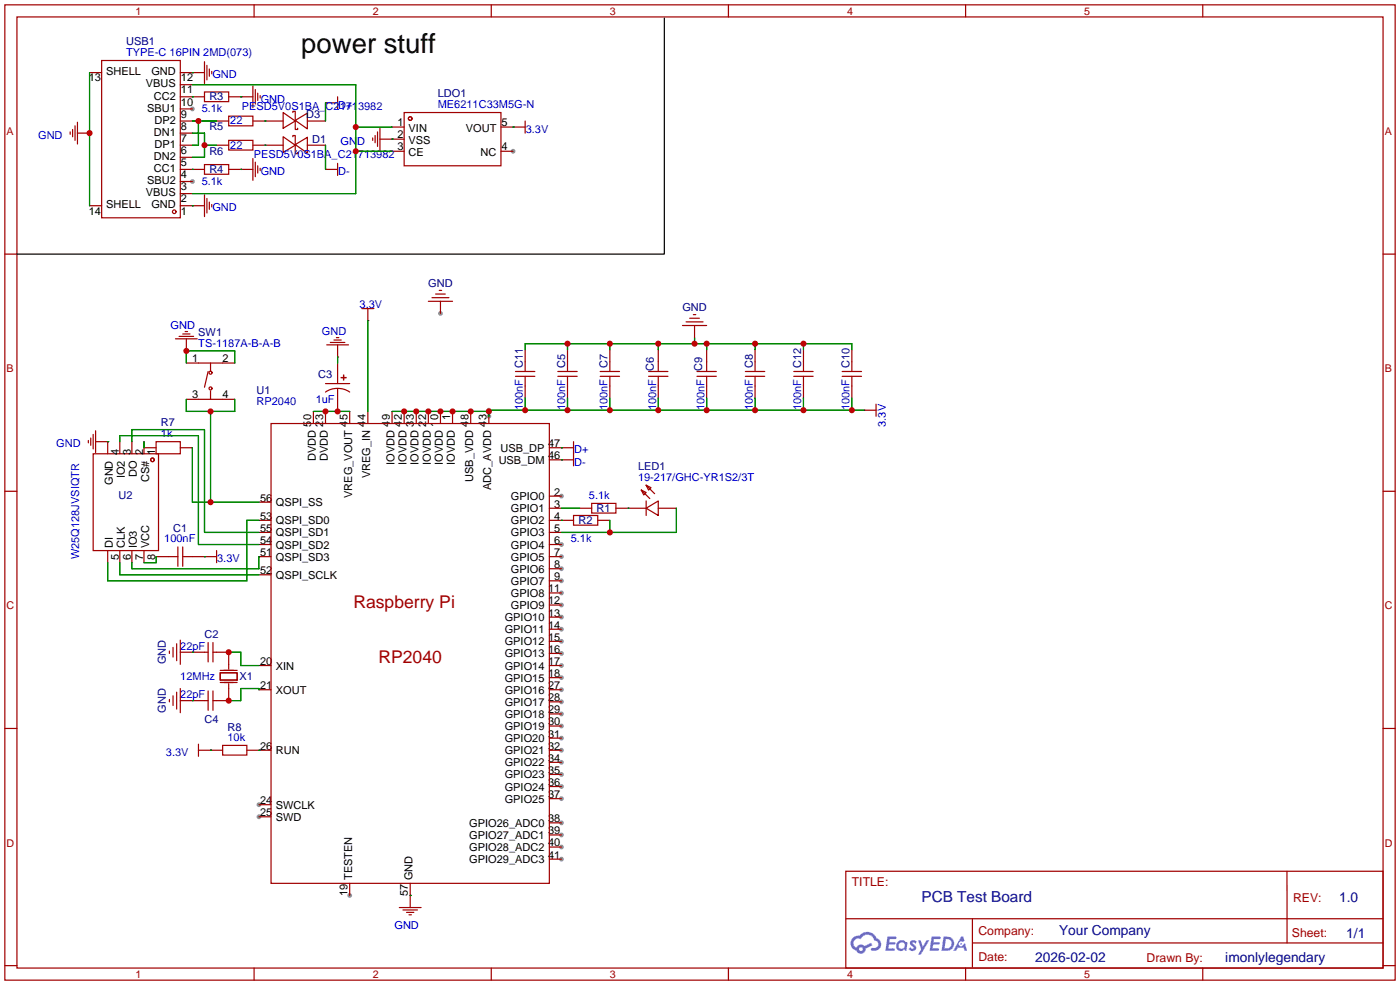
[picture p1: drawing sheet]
<svg xmlns="http://www.w3.org/2000/svg" width="294mm" height="207mm" viewBox="0 0 294 207" stroke-linecap="round" stroke-linejoin="round" font-family="sans-serif">
<g fill="#999">
<circle cx="117.9" cy="121.9" r=".51"/>
<circle cx="117.9" cy="119.4" r=".51"/>
<circle cx="117.9" cy="116.8" r=".51"/>
<circle cx="117.9" cy="114.3" r=".51"/>
<circle cx="117.9" cy="180.3" r=".51"/>
<circle cx="117.9" cy="177.8" r=".51"/>
<circle cx="117.9" cy="175.3" r=".51"/>
<circle cx="117.9" cy="172.7" r=".51"/>
<circle cx="117.9" cy="167.6" r=".51"/>
<circle cx="117.9" cy="165.1" r=".51"/>
<circle cx="117.9" cy="162.6" r=".51"/>
<circle cx="117.9" cy="160" r=".51"/>
<circle cx="117.9" cy="157.5" r=".51"/>
<circle cx="117.9" cy="154.9" r=".51"/>
<circle cx="117.9" cy="152.4" r=".51"/>
<circle cx="117.9" cy="149.9" r=".51"/>
<circle cx="117.9" cy="147.3" r=".51"/>
<circle cx="117.9" cy="144.8" r=".51"/>
<circle cx="54.4" cy="171.5" r=".51"/>
<circle cx="54.4" cy="168.9" r=".51"/>
<circle cx="117.9" cy="104.1" r=".51"/>
<circle cx="73.4" cy="188" r=".51"/>
<circle cx="117.9" cy="142.2" r=".51"/>
<circle cx="117.9" cy="139.7" r=".51"/>
<circle cx="117.9" cy="137.2" r=".51"/>
<circle cx="117.9" cy="134.6" r=".51"/>
<circle cx="117.9" cy="132.1" r=".51"/>
<circle cx="117.9" cy="129.5" r=".51"/>
<circle cx="117.9" cy="127" r=".51"/>
<circle cx="117.9" cy="124.5" r=".51"/>
<circle cx="40.4" cy="38.1" r=".51"/>
<circle cx="40.4" cy="22.9" r=".51"/>
<circle cx="107.7" cy="31.8" r=".51"/>
<circle cx="92.5" cy="65.8" r=".51"/>
<circle cx="102.6" cy="87.4" r=".51"/>
<circle cx="102.6" cy="86.1" r=".51"/>
</g>
<g fill="none" stroke="#a10000" stroke-width=".25">
<path d="M1 1h291.9v204.7h-291.9zM3.6 3.6h286.7v199.6h-286.7zM53.3 1v2.6M103.1 1v2.6M152.9 1v2.6M202.7 1v2.6M252.5 1v2.6M1 53.3h2.6M290.3 53.3h2.6M1 103.1h2.6M290.3 103.1h2.6M1 152.9h2.6"/>
<path d="M290.3 152.9h2.6M177.5 182.9h112.8v20.3h-112.8zM177.6 192.8h112.6M204.1 197.9h86.1M204.1 192.8v10.2M270.2 182.9v15M1 202.7h2.6M53.3 203.2v2.5M103.1 203.2v2.5M152.9 203.2v2.5M202.7 203.2v2.5M252.5 203.2v2.5"/>
<path d="M290.3 202.7h2.6"/>
</g>
<g fill="#5487ff">
<path d="M191.2 197.5l.5-.2 .4 .1 .3 .3-.2 .4a.33 .33 0 0 0-.3-.3 .33 .33 0 0 0-.4 .1l.1 .1a.86 .86 0 0 1 .7 .7 .86 .86 0 0 1-.3 .8l-.7 .1-.6-.4 .4-.4 .5 .3 .2-.1v-.2a.88 .88 0 0 1-.6-1.3z"/>
<path d="M192.7 197.4h.6l.4 1.3 .8-1.3h.6l-1.8 3h-.6l.6-1.1z"/>
<path d="M186.3 196.6h1.6l.3 .1-.1 .4h-1.3l-.1 .6h1.1l.2 .3-.3 .3h-1.1l-.1 .8h1.2l.1 .2-.1 .2-1.8 .1z"/>
<path d="M195.6 196.6h1.6l.2 .1v.4h-1.3l-.1 .6h1.1l.2 .3-.3 .3h-1.1l-.1 .8h1.2l.1 .2-.1 .2-1.9 .1z"/>
<path d="M201.7 196.6h.5l.3 .9-.5 .2a.5 .5 0 0 0-.7 .2 .5 .5 0 0 0 .3 .7 .5 .5 0 0 0 .6-.4l.4-.2 .4 1.6h-.6l-.1-.7h-1.2l-.4 .7h-.6z"/>
<path d="M198 196.6l-.4 3h1a1.51 1.51 0 0 0 1.7-1.5 1.51 1.51 0 0 0-1.8-1.5zM198.6 197.1a1.02 1.02 0 0 1 1.1 1.2 1.02 1.02 0 0 1-1.4 .8z"/>
<path d="M188.5 197.6a1.11 1.11 0 0 0-.3 1.6 1.11 1.11 0 0 0 1.6 .2l.5 .2 .2-1.7-.4-.2a1.02 1.02 0 0 0-1.6-.1zM188.6 198.5a.67 .67 0 0 1 1.3 0 .67 .67 0 0 1-1.3 0z"/>
<path d="M179 196.9a1.58 1.58 0 0 0 .8 2.6 1.01 1.01 0 0 0 1.1 .7 1.01 1.01 0 0 0 .8-1.1l1.4-.7-.3-.5-1.3 .7a1.03 1.03 0 0 0-1.7 .3 1 1 0 0 1-.5-1.4 1 1 0 0 1 1.4-.3 1.49 1.49 0 0 1 1.5-1 1.49 1.49 0 0 1 1.4 1.2 .82 .82 0 0 1 .7 1.1 .82 .82 0 0 1-1.2 .5l-.3 .1v.3a1.4 1.4 0 0 0 2-.6 1.4 1.4 0 0 0-.8-1.9 2.19 2.19 0 0 0-3.7-.5l-.8 .1zM180.3 199.2a.4 .4 0 0 1 .8 0 .4 .4 0 0 1-.8 0z"/>
<circle cx="201.8" cy="198.1" r=".19"/>
</g>
<g fill="none" stroke="#a10000" stroke-width=".25">
<path d="M18.8 15.2h2.5M21.3 12.7h16.5v33h-16.5zM37.8 17.8h2.6M37.8 15.2h5.1M40.4 15.2h.1M42.9 19.3h5.1v2h-5.1zM42.9 13v4.5M43.4 13.7v3.1M43.9 14.5v1.5M44.4 15v.5M53.1 18v4.6M53.6 18.8v3"/>
<path d="M54.1 19.6v1.5M14.7 27.7v.5M15.2 27.2v1.5M15.7 26.4v3.1M16.3 27.9h2.5M16.3 25.7v4.5M18.8 27.9h.1M37.8 38.1h2.6M37.8 35.6h5.1M37.8 33h2.6M37.8 30.5h2.6M37.8 27.9h2.6"/>
<path d="M37.8 25.4h2.6M37.8 22.9h2.6M37.8 20.3h5.1M42.9 34.5h5.1v2.1h-5.1zM45.5 30.5h2.5M45.5 25.4h2.5M48 24.4h5.1v2h-5.1zM48 29.5h5.1v2h-5.1zM48 35.6h5.1M48 20.3h5.1M50.5 20.3h.1M50.5 35.6h.1"/>
<path d="M53.1 30.5h6.3M53.1 25.4h6.3M53.1 33.3v4.5M53.6 34v3.1M54.1 34.8v1.5M54.6 20.1v.5M54.6 35.3v.5M59.4 23.6l2.6 1.8-2.6 1.5zM59.4 28.7l2.6 1.8-2.6 1.5zM61.5 23.6v-.2h.5v3.8h.5v-.3M61.5 28.7v-.3h.5v3.9h.5v-.3M62 25.3l2.5-1.6v3.4z"/>
<path d="M62 30.4l2.5-1.6v3.3zM64.5 30.5h3.8M64.5 25.4h3.8M68.3 21.6h.1M68.3 35.6h.1M68.3 35.6h2.6M68.3 21.6h2.6M70.9 20.3v2.6M70.9 34.3v2.5M78.2 29v.5M78.7 28.4v1.6M79.2 27.7v3"/>
<path d="M79.8 29.2h5M79.8 26.9v4.6M82.3 29.2h.1M82.3 26.7h2.5M82.3 31.8h2.5M84.8 23.6h20.4v11.2h-20.4zM105.2 26.7h5M105.2 31.8h2.5M107.7 26.7h.1M110.2 25.4v2.5M18.8 43.2h2.5M37.8 43.2h5.1"/>
<path d="M37.8 40.6h2.6M40.4 43.2h.1M42.9 40.9v4.6M43.4 41.7v3M43.9 42.4v1.5M44.4 42.9v.5M36.8 71.1h4.6M37.6 70.6h3M38.4 70.1h1.5M38.9 69.6h.5M39.1 73.7h.1M39.1 76.2h10.2"/>
<path d="M39.1 71.1v2.6M43.7 78l-.8 3.3M44.2 76.2v1.8M68.6 72.4h4.6M69.3 71.9h3.1M70.1 71.4h1.5M70.6 70.9h.5M70.9 74.9h.1M70.9 72.4v2.5M70.9 76.2v4.3M71.6 79.2l1 .1zM72.1 78.7v1.1z"/>
<path d="M75.9 64.8h2.6M77.2 67.3h.1M77.2 64.8v2.5M89.9 63.2h5.1M90.7 62.5h3.5M91.4 61.7h2.1M92.2 61h.5M92.5 63.2v2.6M108.2 79h4.1M108.2 78h4.1M110.2 73.4v4.6M110.2 79v4.6"/>
<path d="M117.1 79h4.1M117.1 78h4.1M119.1 73.4v4.6M119.1 79v4.6M126 79h4M126 78h4M128 73.4v4.6M128 79v4.6M136.1 79h4.1M136.1 78h4.1M138.2 73.4v4.6M138.2 79v4.6"/>
<path d="M143.3 68.3h5M144 67.6h3.6M144.8 66.8h2M145.5 66h.5M145.8 68.3v2.6M146.3 79h4.1M146.3 78h4.1M148.3 73.4v4.6M148.3 79v4.6M156.5 79h4M156.5 78h4M158.5 73.4v4.6"/>
<path d="M158.5 79v4.6M166.6 79h4.1M166.6 78h4.1M168.7 73.4v4.6M168.7 79v4.6M176.8 79h4M176.8 78h4M178.8 73.4v4.6M178.8 79v4.6M18.5 92.5v.5M19 91.9v1.6M19.6 95.3h13.7v20.3h-13.7z"/>
<path d="M19.6 91.2v3M20.1 92.7h2.5M20.1 90.4v4.6M22.6 92.7h.1M22.6 92.7v2.6M25.1 92.7v2.6M27.7 92.7v2.6M30.2 94h2.6M30.2 92.7v2.6M32.8 92.7h5v2.6h-5zM37.8 94h2.6M39.1 83.8h10.2"/>
<path d="M44.2 82v1.8M56.9 88.9h58.4v96.5h-58.4zM65.8 86.4v2.5M68.3 86.4v2.5M68.3 80.5h5.1M70.9 81.5l1 .1 1.5 .7M70.9 81.5l-1.6 .3-1 .5M70.9 81.5v4.9M73.4 86.4v2.5M77.2 86.4v2.5M82.3 86.4v2.5M84.8 86.4v2.5"/>
<path d="M87.4 86.4v2.5M89.9 86.4v2.5M92.5 86.4v2.5M95 86.4v2.5M98.8 86.4v2.5M102.6 86.4v2.5M115.3 94h5.1M115.3 96.5h5.1M117.9 94h.1M117.9 96.5h.1M120.4 92.7v5.1M181.4 86.1h.1"/>
<path d="M181.4 86.1h2.5M183.9 84.8v2.6M22.6 115.6v2.5M25.1 115.6v2.5M27.7 115.6v2.5M30.2 115.6v2.5M32.8 116.8h4.5M37.3 114.8v4.1M38.4 116.8h7.1M38.4 114.8v4.1M42.9 116.8h.1M45.5 115.6v2.5"/>
<path d="M54.4 116.8h2.5M54.4 114.3h2.5M54.4 105.4h2.5M54.4 111.8h2.5M54.4 109.2h2.5M115.3 119.4h2.6M115.3 116.8h2.6M115.3 114.3h2.6M115.3 111.8h2.6M115.3 109.2h5.1M115.3 106.7h2.6M115.3 104.1h2.6"/>
<path d="M120.4 108.2h5.1v2h-5.1zM121.7 106.7h2.5M124.2 105.7h5.1v2h-5.1zM125.5 109.2h2.5M129.3 106.7h6.3M134.6 102.9l1 .5-.5 .5zM134.6 102.9l1.8 1.7M135.6 106.7l2.6-1.5v3zM135.6 101.9l1.1 .5-.6 .5zM135.6 101.9l1.8 1.7M135.6 105.2v3M138.2 106.7h3.8"/>
<path d="M35.6 136.7v.5M36.3 135.9v2M37.1 135.1v3.6M37.8 136.9h5.9M37.8 134.4v5M43.7 134.9v4M44.7 136.9h3.3v3.6M44.7 134.9v4M54.4 120.7h2.5M54.4 139.7h2.5M115.3 121.9h2.6M115.3 139.7h2.6"/>
<path d="M115.3 137.2h2.6M115.3 134.6h2.6M115.3 132.1h2.6M115.3 129.5h2.6M115.3 127h2.6M115.3 124.5h2.6M35.6 146.8v.5M36.3 146.1v2M37.1 145.3v3.5M37.8 147.1h5.9M37.8 144.5v5.1M41.7 157.5h5"/>
<path d="M41.7 156.2v2.6M43.7 145v4.1M44.2 157.5h.1M44.7 145v4.1M46.2 141.2h3.6v1.5h-3.6zM46.2 140.7h3.6M46.2 143.3h3.6M46.7 156.5h5.1v2h-5.1zM48 143.5v3.6h-3.3M51.8 157.5h5.1M54.4 144.8h2.5M115.3 157.5h2.6"/>
<path d="M115.3 154.9h2.6M115.3 152.4h2.6M115.3 149.9h2.6M115.3 147.3h2.6M115.3 144.8h2.6M115.3 142.2h2.6M54.4 171.5h2.5M54.4 168.9h2.5M115.3 177.8h2.6M115.3 175.3h2.6M115.3 172.7h2.6M115.3 167.6h2.6"/>
<path d="M115.3 165.1h2.6M115.3 162.6h2.6M115.3 160h2.6M73.4 185.4v2.6M83.8 190.5h4.6M84.6 191h3M85.3 191.5h1.6M85.9 192h.5M86.1 188h.1M86.1 185.4v5.1M115.3 180.3h2.6"/>
<circle cx="86.1" cy="24.9" r=".38"/>
<circle cx="36.6" cy="44.5" r=".38"/>
<circle cx="44.2" cy="78.2" r=".32"/>
<circle cx="32" cy="96.5" r=".38"/>
<circle cx="44.2" cy="81.5" r=".32"/>
</g>
<path d="M139.4 3.8v49.5h-135.8" fill="none" stroke="#000" stroke-width=".25"/>
<g fill="none" stroke="#008700" stroke-width=".25">
<path d="M18.8 15.2v28M40.4 15.2h.1M40.4 17.8h34.3v22.8h-34.3M40.4 35.6h.1M40.4 20.3h.1M40.4 27.9h2.5v5.1h-2.5M40.4 25.4h5.1M41.7 25.4v5.1h-1.3M42.9 30.5h2.6M50.5 20.3h.1M50.5 35.6h.1M55.6 25.4h.1"/>
<path d="M55.6 30.5h.1M68.3 21.6v3.8M68.3 30.5v5.1M74.7 26.7h7.6M74.7 31.8h7.6M82.3 29.2h.1M107.7 26.7h.1M40.4 43.2h.1M39.1 76.2v-2.5h10.2v2.5M70.9 74.9v1.3M77.2 67.3v19.1M110.2 73.4v-1.3h68.6v1.3"/>
<path d="M119.1 72.1v1.3M128 72.1v1.3M138.2 72.1v1.3M145.8 70.9v1.2M148.3 72.1v1.3M158.5 72.1v1.3M168.7 72.1v1.3M22.6 92.7h.1M25.1 92.7v-1.3h16.6v22.9h12.7M27.7 92.7v-2.5h15.2v21.6h11.5M30.2 92.7v1.3M39.1 83.8v2.6h10.2v-2.6"/>
<path d="M40.4 94v11.4h14M44.2 86.4v19M65.8 86.4h7.6M82.3 86.4h20.3v1M102.6 86.1h78.8M110.2 83.6v2.5M117.9 94h.1M117.9 96.5h.1M119.1 83.6v2.5M128 83.6v2.5M138.2 83.6v2.5M148.3 83.6v2.5"/>
<path d="M158.5 83.6v2.5M168.7 83.6v2.5M178.8 83.6v2.5M25.1 118.1v2.6h29.3M32.8 116.8v1.3h-2.6M42.9 116.8h.1M54.4 116.8v2.6h-26.7v-1.3M54.4 109.2h-2.6v12.7h-29.2v-3.8M117.9 109.2h.1M117.9 106.7h3.8M128 109.2v2.6M131.8 106.7h.1"/>
<path d="M142 106.7v5.1h-24.1M40.4 136.9h.1M48 136.9h2.5v2.8h3.9M40.4 147.1h.1M44.2 157.5h.1M54.4 157.5h.1M54.4 144.8v-.3h-3.9v2.6h-2.5M86.1 188h.1"/>
</g>
<g fill="#c00">
<circle cx="18.8" cy="27.9" r=".63"/>
<circle cx="74.7" cy="26.7" r=".63"/>
<circle cx="74.7" cy="31.7" r=".63"/>
<circle cx="42.9" cy="30.5" r=".63"/>
<circle cx="41.7" cy="25.4" r=".63"/>
<circle cx="70.9" cy="86.4" r=".63"/>
<circle cx="68.3" cy="86.4" r=".63"/>
<circle cx="128" cy="111.8" r=".63"/>
<circle cx="44.2" cy="86.4" r=".63"/>
<circle cx="44.2" cy="105.4" r=".63"/>
<circle cx="39.1" cy="73.7" r=".63"/>
<circle cx="102.6" cy="86.4" r=".63"/>
<circle cx="98.8" cy="86.4" r=".63"/>
<circle cx="95" cy="86.4" r=".63"/>
<circle cx="92.5" cy="86.4" r=".63"/>
<circle cx="89.9" cy="86.4" r=".63"/>
<circle cx="87.4" cy="86.4" r=".63"/>
<circle cx="84.8" cy="86.4" r=".63"/>
<circle cx="48" cy="136.9" r=".63"/>
<circle cx="48" cy="147.1" r=".63"/>
<circle cx="110.2" cy="86.1" r=".63"/>
<circle cx="119.1" cy="86.1" r=".63"/>
<circle cx="128" cy="86.1" r=".63"/>
<circle cx="138.2" cy="86.1" r=".63"/>
<circle cx="148.3" cy="86.1" r=".63"/>
<circle cx="158.5" cy="86.1" r=".63"/>
<circle cx="168.7" cy="86.1" r=".63"/>
<circle cx="178.8" cy="86.1" r=".63"/>
<circle cx="119.1" cy="72.1" r=".63"/>
<circle cx="128" cy="72.1" r=".63"/>
<circle cx="138.2" cy="72.1" r=".63"/>
<circle cx="145.8" cy="72.1" r=".63"/>
<circle cx="148.3" cy="72.1" r=".63"/>
<circle cx="158.5" cy="72.1" r=".63"/>
<circle cx="168.7" cy="72.1" r=".63"/>
</g>
<text font-size="5.8" x="63.2" y="11.2">power stuff</text>
<g font-size="3.7" fill="#a00000">
<text x="74.2" y="127.7">Raspberry Pi</text>
<text x="79.4" y="139.2">RP2040</text>
</g>
<text font-size="3.2" fill="#000080" x="193.5" y="189.2">PCB Test Board</text>
<g font-size="2.9" fill="#000080">
<text x="281.1" y="189.4">1.0</text>
<text x="222.3" y="196.3">Your Company</text>
<text x="282.6" y="196.8">1/1</text>
<text x="217.3" y="201.9">2026-02-02</text>
<text x="257.2" y="201.9">imonlylegendary</text>
</g>
<g font-size="2.6" fill="#a00000">
<text x="178.8" y="186.1">TITLE:</text>
<text x="271.4" y="189.4">REV:</text>
<text x="205.4" y="196.3">Company:</text>
<text x="271.2" y="196.7">Sheet:</text>
<text x="205.4" y="201.8">Date:</text>
<text x="240.7" y="201.9">Drawn By:</text>
</g>
<g font-size="2.3" fill="#000080">
<text x="26.5" y="9.5">USB1</text>
<text x="43.9" y="21">R3</text>
<text x="91.9" y="20.4">LDO1</text>
<text x="43.9" y="27.4">R5</text>
<text x="64.3" y="24.8">D3</text>
<text x="65.5" y="29.9">D1</text>
<text x="43.9" y="32.5">R6</text>
<text x="43.9" y="36.3">R4</text>
<text x="89.9" y="60.2">GND</text>
<text x="143.2" y="65.3">GND</text>
<text x="41.6" y="70.5">SW1</text>
<text x="109.8" y="77.2" transform="rotate(-90 109.8 77.2)">C11</text>
<text x="118.7" y="77.2" transform="rotate(-90 118.7 77.2)">C5</text>
<text x="127.6" y="77.2" transform="rotate(-90 127.6 77.2)">C7</text>
<text x="137.3" y="77.8" transform="rotate(-90 137.3 77.8)">C6</text>
<text x="147.4" y="77.8" transform="rotate(-90 147.4 77.8)">C9</text>
<text x="158" y="77.2" transform="rotate(-90 158 77.2)">C8</text>
<text x="168.2" y="77.2" transform="rotate(-90 168.2 77.2)">C12</text>
<text x="178.4" y="77.2" transform="rotate(-90 178.4 77.2)">C10</text>
<text x="53.8" y="82.7">U1</text>
<text x="66.8" y="79.4">C3</text>
<text x="33.8" y="89.5">R7</text>
<text x="133.9" y="98.7">LED1</text>
<text x="24.9" y="104.8">U2</text>
<text x="125.2" y="107.4">R1</text>
<text x="36.3" y="111.6">C1</text>
<text x="121.4" y="109.9">R2</text>
<text x="42.9" y="133.9">C2</text>
<text x="34.8" y="139.5" transform="rotate(-90 34.8 139.5)">GND</text>
<text x="50.3" y="142.7">X1</text>
<text x="34.8" y="149.6" transform="rotate(-90 34.8 149.6)">GND</text>
<text x="42.9" y="151.7">C4</text>
<text x="47.8" y="153.3">R8</text>
</g>
<g font-size="2.3" fill="#00f">
<text x="26.5" y="11.8">TYPE-C 16PIN 2MD(073)</text>
<text x="44.6" y="16.4">GND</text>
<text x="42.3" y="23.5">5.1k</text>
<text x="50.8" y="23.1">PESD5V0S1BA_C21713982</text>
<text x="54.7" y="21.5">GND</text>
<text x="71" y="22.8">D+</text>
<text x="91.9" y="22.7">ME6211C33M5G-N</text>
<text x="8" y="29.1">GND</text>
<text x="48.3" y="26.1">22</text>
<text x="110.4" y="27.9">3.3V</text>
<text x="48.3" y="31.2">22</text>
<text x="53.3" y="33.2">PESD5V0S1BA_C21713982</text>
<text x="71.5" y="30.4">GND</text>
<text x="42.3" y="38.8">5.1k</text>
<text x="54.7" y="36.8">GND</text>
<text x="71" y="36.8">D-</text>
<text x="44.6" y="44.4">GND</text>
<text x="75.5" y="64.7">3.3V</text>
<text x="35.8" y="69">GND</text>
<text x="67.6" y="70.2">GND</text>
<text x="41.6" y="72.8">TS-1187A-B-A-B</text>
<text x="53.8" y="85">RP2040</text>
<text x="66.3" y="84.5">1uF</text>
<text x="109.8" y="86.1" transform="rotate(-90 109.8 86.1)">100nF</text>
<text x="118.7" y="86.1" transform="rotate(-90 118.7 86.1)">100nF</text>
<text x="127.6" y="86.1" transform="rotate(-90 127.6 86.1)">100nF</text>
<text x="137.7" y="86.1" transform="rotate(-90 137.7 86.1)">100nF</text>
<text x="147.9" y="86.1" transform="rotate(-90 147.9 86.1)">100nF</text>
<text x="158" y="86.1" transform="rotate(-90 158 86.1)">100nF</text>
<text x="168.2" y="86.1" transform="rotate(-90 168.2 86.1)">100nF</text>
<text x="178.4" y="86.1" transform="rotate(-90 178.4 86.1)">100nF</text>
<text x="186" y="89.6" transform="rotate(-90 186 89.6)">3.3V</text>
<text x="11.8" y="93.9">GND</text>
<text x="33.8" y="91.8">1k</text>
<text x="120.5" y="95.2">D+</text>
<text x="120.5" y="97.7">D-</text>
<text x="133.9" y="101">19-217/GHC-YR1S2/3T</text>
<text x="123.6" y="104.8">5.1k</text>
<text x="34.5" y="113.7">100nF</text>
<text x="119.8" y="113.7">5.1k</text>
<text x="16.6" y="117.4" transform="rotate(-90 16.6 117.4)">W25Q128JVSIQTR</text>
<text x="45.6" y="118">3.3V</text>
<text x="37.8" y="136.4">22pF</text>
<text x="37.8" y="142.8">12MHz</text>
<text x="37.8" y="146.6">22pF</text>
<text x="47.8" y="155.6">10k</text>
<text x="34.8" y="158.7">3.3V</text>
<text x="82.8" y="195">GND</text>
</g>
<g font-size="2.3">
<text x="18.6" y="17.1">13</text>
<text x="22.3" y="15.8">SHELL</text>
<text x="31.8" y="15.8">GND</text>
<text x="38" y="17.1">12</text>
<text x="30.6" y="18.4">VBUS</text>
<text x="30.9" y="23.4">SBU1</text>
<text x="32.3" y="20.9">CC2</text>
<text x="38" y="22.2">10</text>
<text x="38" y="19.6">11</text>
<text x="32.3" y="28.5">DN1</text>
<text x="32.4" y="26">DP2</text>
<text x="38" y="29.8">7</text>
<text x="38" y="27.2">8</text>
<text x="38" y="24.7">9</text>
<text x="83.4" y="26.4">1</text>
<text x="83.4" y="29">2</text>
<text x="85.8" y="27.7">VIN</text>
<text x="97.8" y="27.7">VOUT</text>
<text x="105.3" y="26.4">5</text>
<text x="32.3" y="33.6">DN2</text>
<text x="32.4" y="31.1">DP1</text>
<text x="38" y="34.9">5</text>
<text x="38" y="32.3">6</text>
<text x="83.4" y="31.5">3</text>
<text x="85.8" y="30.3">VSS</text>
<text x="85.8" y="32.8">CE</text>
<text x="100.9" y="32.8">NC</text>
<text x="105.3" y="31.5">4</text>
<text x="30.6" y="41.2">VBUS</text>
<text x="30.9" y="38.7">SBU2</text>
<text x="32.3" y="36.1">CC1</text>
<text x="38" y="39.9">3</text>
<text x="38" y="37.4">4</text>
<text x="18.6" y="45">14</text>
<text x="22.3" y="43.8">SHELL</text>
<text x="31.8" y="43.8">GND</text>
<text x="38" y="45">1</text>
<text x="38" y="42.5">2</text>
<text x="40.4" y="76">1</text>
<text x="46.7" y="76">2</text>
<text x="40.4" y="83.6">3</text>
<text x="46.7" y="83.6">4</text>
<text x="65.3" y="89.5" transform="rotate(-90 65.3 89.5)">50</text>
<text x="67.8" y="89.5" transform="rotate(-90 67.8 89.5)">23</text>
<text x="72.9" y="89.5" transform="rotate(-90 72.9 89.5)">45</text>
<text x="76.7" y="89.5" transform="rotate(-90 76.7 89.5)">44</text>
<text x="81.8" y="89.5" transform="rotate(-90 81.8 89.5)">49</text>
<text x="84.3" y="89.5" transform="rotate(-90 84.3 89.5)">42</text>
<text x="86.9" y="89.5" transform="rotate(-90 86.9 89.5)">33</text>
<text x="89.4" y="89.5" transform="rotate(-90 89.4 89.5)">22</text>
<text x="92" y="89.5" transform="rotate(-90 92 89.5)">10</text>
<text x="94.5" y="88.3" transform="rotate(-90 94.5 88.3)">1</text>
<text x="98.3" y="89.5" transform="rotate(-90 98.3 89.5)">48</text>
<text x="102.1" y="89.5" transform="rotate(-90 102.1 89.5)">43</text>
<text x="24.9" y="95.6" transform="rotate(-90 24.9 95.6)">4</text>
<text x="27.5" y="95.6" transform="rotate(-90 27.5 95.6)">3</text>
<text x="30" y="95.6" transform="rotate(-90 30 95.6)">2</text>
<text x="32.6" y="95.6" transform="rotate(-90 32.6 95.6)">1</text>
<text x="105.1" y="94.8">USB_DP</text>
<text x="115" y="93.8">47</text>
<text x="23.7" y="101.8" transform="rotate(-90 23.7 101.8)">GND</text>
<text x="26.2" y="100.4" transform="rotate(-90 26.2 100.4)">IO2</text>
<text x="28.7" y="100.1" transform="rotate(-90 28.7 100.1)">DO</text>
<text x="31.3" y="101.2" transform="rotate(-90 31.3 101.2)">CS#</text>
<text x="66.3" y="96.8" transform="rotate(-90 66.3 96.8)">DVDD</text>
<text x="68.8" y="96.8" transform="rotate(-90 68.8 96.8)">DVDD</text>
<text x="77.7" y="100.4" transform="rotate(-90 77.7 100.4)">VREG_IN</text>
<text x="82.8" y="97.6" transform="rotate(-90 82.8 97.6)">IOVDD</text>
<text x="85.3" y="97.6" transform="rotate(-90 85.3 97.6)">IOVDD</text>
<text x="87.9" y="97.6" transform="rotate(-90 87.9 97.6)">IOVDD</text>
<text x="90.4" y="97.6" transform="rotate(-90 90.4 97.6)">IOVDD</text>
<text x="92.9" y="97.6" transform="rotate(-90 92.9 97.6)">IOVDD</text>
<text x="95.5" y="97.6" transform="rotate(-90 95.5 97.6)">IOVDD</text>
<text x="99.3" y="101.2" transform="rotate(-90 99.3 101.2)">USB_VDD</text>
<text x="104.7" y="97.4">USB_DM</text>
<text x="115" y="96.4">46</text>
<text x="54.6" y="105.3">56</text>
<text x="57.9" y="106.3">QSPI_SS</text>
<text x="73.9" y="104.5" transform="rotate(-90 73.9 104.5)">VREG_VOUT</text>
<text x="103.1" y="102.8" transform="rotate(-90 103.1 102.8)">ADC_AVDD</text>
<text x="107.2" y="107.5">GPIO1</text>
<text x="107.2" y="105">GPIO0</text>
<text x="116.3" y="106.5">3</text>
<text x="116.3" y="104">2</text>
<text x="54.6" y="111.6">55</text>
<text x="54.6" y="109.1">53</text>
<text x="57.9" y="112.6">QSPI_SD1</text>
<text x="57.9" y="110.1">QSPI_SD0</text>
<text x="107.2" y="112.6">GPIO3</text>
<text x="107.2" y="110.1">GPIO2</text>
<text x="116.3" y="111.6">5</text>
<text x="116.3" y="109.1">4</text>
<text x="23.7" y="115.1" transform="rotate(-90 23.7 115.1)">DI</text>
<text x="24.9" y="117.5" transform="rotate(-90 24.9 117.5)">5</text>
<text x="26.2" y="115.1" transform="rotate(-90 26.2 115.1)">CLK</text>
<text x="27.5" y="117.5" transform="rotate(-90 27.5 117.5)">6</text>
<text x="28.7" y="115.1" transform="rotate(-90 28.7 115.1)">IO3</text>
<text x="30" y="117.5" transform="rotate(-90 30 117.5)">7</text>
<text x="31.3" y="115.1" transform="rotate(-90 31.3 115.1)">VCC</text>
<text x="32.6" y="117.5" transform="rotate(-90 32.6 117.5)">8</text>
<text x="54.6" y="114.2">54</text>
<text x="54.6" y="116.7">51</text>
<text x="57.9" y="115.1">QSPI_SD2</text>
<text x="57.9" y="117.7">QSPI_SD3</text>
<text x="107.2" y="117.7">GPIO5</text>
<text x="107.2" y="115.1">GPIO4</text>
<text x="116.3" y="119.2">8</text>
<text x="116.3" y="116.7">7</text>
<text x="116.3" y="114.2">6</text>
<text x="54.6" y="120.5">52</text>
<text x="57.9" y="121.5">QSPI_SCLK</text>
<text x="107.2" y="122.8">GPIO7</text>
<text x="107.2" y="120.2">GPIO6</text>
<text x="107.2" y="125.3">GPIO8</text>
<text x="115" y="124.3">11</text>
<text x="116.3" y="121.8">9</text>
<text x="106" y="130.4">GPIO10</text>
<text x="107.2" y="127.8">GPIO9</text>
<text x="115" y="131.9">14</text>
<text x="115" y="129.4">13</text>
<text x="115" y="126.9">12</text>
<text x="106" y="135.5">GPIO12</text>
<text x="106" y="132.9">GPIO11</text>
<text x="115" y="137">16</text>
<text x="115" y="134.5">15</text>
<text x="54.6" y="139.6">20</text>
<text x="57.9" y="140.5">XIN</text>
<text x="106" y="143.1">GPIO15</text>
<text x="106" y="140.5">GPIO14</text>
<text x="106" y="138">GPIO13</text>
<text x="115" y="142.1">18</text>
<text x="115" y="139.6">17</text>
<text x="54.6" y="144.6">21</text>
<text x="57.9" y="145.6">XOUT</text>
<text x="106" y="148.2">GPIO17</text>
<text x="106" y="145.6">GPIO16</text>
<text x="115" y="149.7">29</text>
<text x="115" y="147.2">28</text>
<text x="115" y="144.6">27</text>
<text x="106" y="155.8">GPIO20</text>
<text x="106" y="153.2">GPIO19</text>
<text x="106" y="150.7">GPIO18</text>
<text x="115" y="154.8">31</text>
<text x="115" y="152.3">30</text>
<text x="54.6" y="157.3">26</text>
<text x="57.9" y="158.3">RUN</text>
<text x="106" y="160.9">GPIO22</text>
<text x="106" y="158.3">GPIO21</text>
<text x="115" y="159.9">34</text>
<text x="115" y="157.3">32</text>
<text x="106" y="165.9">GPIO24</text>
<text x="106" y="163.4">GPIO23</text>
<text x="115" y="167.5">37</text>
<text x="115" y="165">36</text>
<text x="115" y="162.4">35</text>
<text x="54.6" y="171.3">25</text>
<text x="54.6" y="168.8">24</text>
<text x="57.9" y="172.3">SWD</text>
<text x="57.9" y="169.8">SWCLK</text>
<text x="98.5" y="173.6">GPIO26_ADC0</text>
<text x="106" y="168.5">GPIO25</text>
<text x="115" y="172.6">38</text>
<text x="98.5" y="178.6">GPIO28_ADC2</text>
<text x="98.5" y="176.1">GPIO27_ADC1</text>
<text x="115" y="177.7">40</text>
<text x="115" y="175.1">39</text>
<text x="73.9" y="184.8" transform="rotate(-90 73.9 184.8)">TESTEN</text>
<text x="86.6" y="184.8" transform="rotate(-90 86.6 184.8)">GND</text>
<text x="98.5" y="181.2">GPIO29_ADC3</text>
<text x="115" y="180.2">41</text>
<text x="72.9" y="188.1" transform="rotate(-90 72.9 188.1)">19</text>
<text x="85.6" y="188.1" transform="rotate(-90 85.6 188.1)">57</text>
</g>
<g font-size="2.2" fill="#a00000">
<text x="28.4" y="3.1">1</text>
<text x="78.2" y="3.1">2</text>
<text x="128" y="3.1">3</text>
<text x="177.8" y="3.1">4</text>
<text x="227.6" y="3.1">5</text>
<text x="1.4" y="28.3">A</text>
<text x="290.7" y="28.3">A</text>
<text x="1.4" y="78.1">B</text>
<text x="290.7" y="78.1">B</text>
<text x="1.4" y="127.9">C</text>
<text x="290.7" y="127.9">C</text>
<text x="1.4" y="177.7">D</text>
<text x="290.7" y="177.7">D</text>
<text x="28.4" y="205.3">1</text>
<text x="78.2" y="205.3">2</text>
<text x="128" y="205.3">3</text>
<text x="177.8" y="205.3">4</text>
<text x="227.6" y="205.3">5</text>
</g>
</svg>
